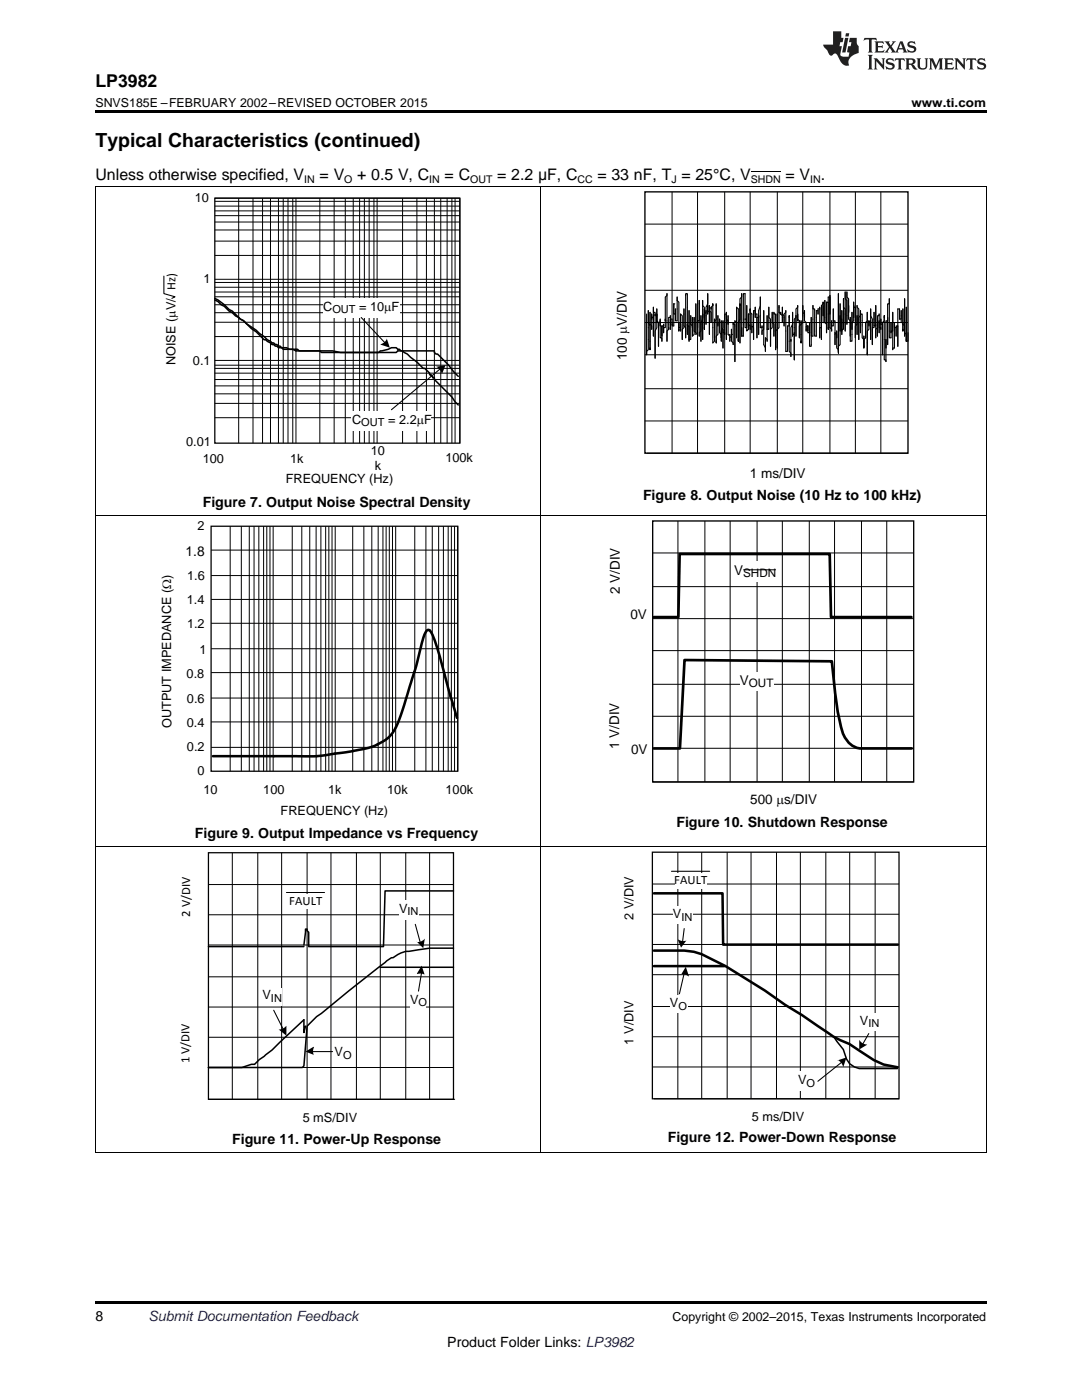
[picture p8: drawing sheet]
<svg xmlns="http://www.w3.org/2000/svg" width="216mm" height="279mm" viewBox="0 0 216 279" stroke-linecap="round" stroke-linejoin="round" font-family="sans-serif">
<path d="M19 259.7h177.8v.5h-177.8z" fill="#000"/>
<g fill="none" stroke="#000" stroke-width=".2">
<path d="M19.1 169.1v61M41.6 176.5h48.9M46.4 170.2v49.2M51.4 170.2v49.2M56.2 170.2v49.2M61.3 170.2v49.2M66 170.2v49.2M71.1 170.2v49.2M75.9 170.2v49.2M81 170.2v49.2M85.7 170.2v49.2M107.9 169.1v61"/>
<path d="M196.8 169.1v61M41.6 194.9h48.9M41.6 188.6h48.9M41.6 182.6h48.9M41.6 213h48.9M41.6 207h48.9M41.6 201h48.9M41.6 219.4h49.2M19 230h177.8"/>
</g>
<path d="M41.6 170.2h48.9v49.2h-48.9z" fill="none" stroke="#000" stroke-width=".25"/>
<path d="M90.5 177.8h-13.7l-.3 11.1h-14.9v-2.8l-.3-.4v-.3h-.3l-.4 3.2M41.6 188.9h19M75.9 193h14.6M90.5 189.2h-4.8l-4.1 .7a5.1 5.1 0 0 0-3.2 1.2h-.3l-.9 .7-7.7 6-6.3 5.1-1.9 1.9-.7 7.9-.3 .3h-18.7h6.7l1.9-.6h.6l1-.9 2.5-2 6.3-6v2.6l.4-1.3" fill="none" stroke="#000" stroke-width=".3"/>
<path d="M57.8 178.4h6.7v2.9h-6.7z" fill-rule="evenodd" fill="#fff"/>
<path d="M57.2 178.1h7.6" fill="none" stroke="#000" stroke-width=".2"/>
<path d="M66.7 208.3h3.5v3.8h-3.5z" fill-rule="evenodd" fill="#fff"/>
<path d="M62.2 209.9h4.2" fill="none" stroke="#000" stroke-width=".21"/>
<path d="M61 209.9l1.7-.9a1.84 1.84 0 0 0-.1 1.6z" fill-rule="evenodd" fill="#000"/>
<path d="M79.7 179.7h3.8v3.8h-3.8z" fill-rule="evenodd" fill="#fff"/>
<path d="M82.9 184.5l.9 3.5" fill="none" stroke="#000" stroke-width=".21"/>
<path d="M83.1 188a1.85 1.85 0 0 0 1.7-.7l-.3 1.9-1.3-1.2z" fill-rule="evenodd" fill="#000"/>
<path d="M81.9 198.1h3.2v3.5h-3.2z" fill-rule="evenodd" fill="#fff"/>
<path d="M84.1 194l-.6 3.8" fill="none" stroke="#000" stroke-width=".21"/>
<path d="M84.1 192.7l.7 1.9h.1a2.43 2.43 0 0 0-1.7-.3z" fill-rule="evenodd" fill="#000"/>
<path d="M52.4 197.2h3.8v3.5h-3.8z" fill-rule="evenodd" fill="#fff"/>
<path d="M54.6 201.6l1.9 3.8" fill="none" stroke="#000" stroke-width=".21"/>
<path d="M55.6 205.4v.1a1.84 1.84 0 0 0 1.5-.8l.1 2z" fill-rule="evenodd" fill="#000"/>
<g fill="none" stroke="#000" stroke-width=".2">
<path d="M130.2 176.4h49.2M135.3 170.1v49.2M140 170.1v49.2M145.1 170.1v49.2M149.9 170.1v49.2M154.9 170.1v49.2M159.7 170.1v49.2M164.8 170.1v49.2M169.5 170.1v49.2M174.6 170.1v49.2M130.2 194.5h49.2M130.2 188.5h49.2"/>
<path d="M130.2 182.5h49.2M130.2 212.9h49.2M130.2 206.9h49.2M130.2 200.9h49.2M130.5 219.3h48.9"/>
</g>
<path d="M130.2 170.1h49.2v49.2h-49.2z" fill="none" stroke="#000" stroke-width=".25"/>
<path d="M130.5 178.3h13.7l.1 10.2h34.9M130.5 189.7h6.1l1.9 .3 1.5 .4 4.8 2.4 7.8 4.9 4.1 2.8 3.3 2.1 3.1 2.1a22.6 22.6 0 0 0 6.4 3.6l4.9 3.3 1.9 .9 2.8 .5M130.5 192.8h14" fill="none" stroke="#000" stroke-width=".51"/>
<path d="M166.4 206.9l1.9 2.5 .6 1.9 .6 1 1 .6 .9 .4h7.7" fill="none" stroke="#000" stroke-width=".3"/>
<path d="M134.6 174.2h6.4v3.2h-6.4z" fill-rule="evenodd" fill="#fff"/>
<path d="M134 173.9h7.6" fill="none" stroke="#000" stroke-width=".21"/>
<g fill="#fff">
<path d="M133.7 198.6h3.5v3.5h-3.5z" fill-rule="evenodd"/>
<path d="M134.3 180.9h3.8v3.5h-3.8z" fill-rule="evenodd"/>
<path d="M159.4 213.9h3.2v3.8h-3.2z" fill-rule="evenodd"/>
<path d="M171.4 202.1h4.2v3.5h-4.2z" fill-rule="evenodd"/>
</g>
<path d="M136.5 185.3l-.3 2.6M136.5 194.2l-.9 4.1M168 212l-4.8 3.8M173.4 206.3l-1.3 2.2" fill="none" stroke="#000" stroke-width=".21"/>
<g fill="#000">
<path d="M135.3 187.5a1.84 1.84 0 0 0 1.7 .2l-1.1 1.4z" fill-rule="evenodd"/>
<path d="M136.8 192.9l.7 1.9h-.2a1.84 1.84 0 0 0-1.6-.3h.2z" fill-rule="evenodd"/>
<path d="M167 211.7l1.9-.7-.6 1.9-.1-.1a1.85 1.85 0 0 0-1.1-1.2z" fill-rule="evenodd"/>
<path d="M171.4 207.5l.1 .1a1.98 1.98 0 0 0 1.5 .9l-1.6 .9z" fill-rule="evenodd"/>
</g>
<g fill="none" stroke="#000" stroke-width=".2">
<path d="M19.1 102.9v66.2M42.1 119.6h49.2M42.1 114.9h49.2M42.1 109.8h49.2M45.9 105v48.9M48.2 105v48.9M49.7 105v48.9M50.7 105v48.9M51.6 105v48.9M52.6 105v48.9M53.2 105v48.9M53.9 105v48.9"/>
<path d="M54.5 105v48.9M58.3 105v48.9M60.2 105v48.9M61.8 105v48.9M63.1 105v48.9M64 105v48.9M65 105v48.9M65.6 105v48.9M66.3 105v48.9M66.9 105v48.9M70.4 105v48.9M72.6 105v48.9"/>
<path d="M74.2 105v48.9M75.5 105v48.9M76.4 105v48.9M77 105v48.9M77.7 105v48.9M78.3 105v48.9M79 105v48.9M82.8 105v48.9M85 105v48.9M86.3 105v48.9M87.5 105v48.9M88.5 105v48.9"/>
<path d="M89.4 105v48.9M90.1 105v48.9M90.7 105v48.9M91.3 105v48.9M107.9 102.9v66.2M130.2 117.1h52.1M130.2 110.4h52.1M135.3 104v52.1M140.6 104v52.1M145.7 104v52.1M151.1 104v52.1M156.1 104v52.1"/>
<path d="M161.5 104v52.1M166.5 104v52.1M171.9 104v52.1M176.9 104v52.1M196.8 102.9v66.2M42.1 139.3h49.2M42.1 134.2h49.2M42.1 129.5h49.2M42.1 124.4h49.2M130.2 136.6h52.1M130.2 129.8h52.1M130.2 123.5h52.1"/>
<path d="M42.1 149.2h49.2M42.1 144.1h49.2M130.2 149.3h52.1M130.2 142.9h52.1M130.2 156.1h52.1M19 169h177.8"/>
</g>
<path d="M42.1 105h49.2v48.9h-49.2z" fill="none" stroke="#000" stroke-width=".25"/>
<path d="M89.9 138.9l-2-7.3a17.9 17.9 0 0 0-2.2-5.8 .55 .55 0 0 0-.5 0 .55 .55 0 0 0-.3 .5l-.7 1.8-1.7 6.7a88.8 88.8 0 0 1-3.4 10.1l-.1 .2a7.1 7.1 0 0 1-4.2 3.7 63 63 0 0 1-12.2 2.1h-20.1M89.9 139l1.3 4.3" fill="none" stroke="#000" stroke-width=".51"/>
<path d="M130.2 104h52.1v52.1h-52.1z" fill="none" stroke="#000" stroke-width=".27"/>
<path d="M130.4 123.2h5l.2-12.6h30l.2 12.6h16.1M130.4 149.4h5.3l.9-17.7 29.4 .3 1.2 10.1 .6 3a4.8 4.8 0 0 0 3.8 4.3h10.3" fill="none" stroke="#000" stroke-width=".54"/>
<g fill="#fff">
<path d="M147.7 134.2h6.7v3.7h-6.7z" fill-rule="evenodd"/>
<path d="M146.4 112h8.4v4.1h-8.4z" fill-rule="evenodd"/>
</g>
<g fill="none" stroke="#000" stroke-width=".2">
<path d="M19.1 37.3v65.6M42.9 39.5h48.9v48.9M47.6 39.5v48.9M50.5 39.5v48.9M52.4 39.5v48.9M54 39.5v48.9M55.6 39.5v48.9M56.5 39.5v48.9M57.5 39.5v48.9M58.4 39.5v48.9M59.1 39.5v48.9M63.8 39.5v48.9"/>
<path d="M66.7 39.5v48.9M68.9 39.5v48.9M70.5 39.5v48.9M71.8 39.5v48.9M72.7 39.5v48.9M73.7 39.5v48.9M74.6 39.5v48.9M75.2 39.5v48.9M80.3 39.5v48.9M83.2 39.5v48.9M85.1 39.5v48.9M86.7 39.5v48.9"/>
<path d="M87.9 39.5v48.9M89.2 39.5v48.9M90.2 39.5v48.9M90.8 39.5v48.9M107.9 37.3v65.6M196.8 37.3v65.6M42.9 59.2h48.9M42.9 58.3h48.9M42.9 57.3h48.9M42.9 56.4h48.9M42.9 55.7h48.9M42.9 51h48.9"/>
<path d="M42.9 48.1h48.9M42.9 45.9h48.9M42.9 44.3h48.9M42.9 43h48.9M42.9 42.1h48.9M42.9 41.1h48.9M42.9 40.2h48.9M42.9 78.6h48.9M42.9 77h48.9M42.9 75.7h48.9M42.9 74.5h48.9M42.9 73.5h48.9"/>
<path d="M42.9 72.9h48.9M42.9 71.9h48.9M42.9 67.2h48.9M42.9 64.3h48.9M42.9 62.4h48.9M42.9 60.8h48.9M42.9 83.4h48.9M42.9 80.5h48.9M19 102.9h177.8M148.4 113.7h6.4"/>
</g>
<path d="M42.9 59.9l.6 .3 .6 .6 .7 .3 .9 1 1.9 1.3M42.9 59.5l.6 .4 1.3 .9 .9 1 .7 .3 1.2 1.3M47.6 63.4l1 .6 1.6 1.6 .9 .6 1.6 1.6h.3l1.3 1h.3l1 .6h.6l.3 .3h1.9l.7 .3h4.7M47.6 63.4l1 .6a8.1 8.1 0 0 0 2.5 1.9l2.2 1.9 1 .6h.3l.3 .4h.3l.4 .3h.3l.3 .3h1l.6 .3h1.6l.3 .3h4.1M63.8 70l.3 .3h6.4M63.8 70h2.6l1.5 .3h2.6M70.5 70.3h4.7M75.2 70.3h.4l.3-.3 1.6-.3 .6-.3h1l.3 .3h.3l.3 .3h.3l2.9 2.2 1.3 1.3h.3l.9 1v.3h.3v.3h.4v.3h.3v.3l3.5 3.5 1.2 1.6M75.2 70.3h3.9l.3-.3h7.3v.3l.3 .4h.3l1 .9 3.1 3.5" fill="none" stroke="#000" stroke-width=".3"/>
<path d="M42.9 39.5h48.9v48.9h-48.9z" fill="none" stroke="#000" stroke-width=".25"/>
<path d="M32.7 55.1v3.5l2.2 .6-.6 .3" fill="none" stroke="#000" stroke-width=".21"/>
<g fill="#fff">
<path d="M64.5 59.5h15.2v3.9h-15.2z" fill-rule="evenodd"/>
<path d="M70.2 82.1h15.8v3.8h-15.8z" fill-rule="evenodd"/>
</g>
<path d="M72.1 63.4l4.7 5M87.9 73.5l-9.8 8.3" fill="none" stroke="#000" stroke-width=".21"/>
<g fill="#000">
<path d="M75.9 68.8l.1-.1a1.51 1.51 0 0 0 1.2-1.2l.6 1.9z" fill-rule="evenodd"/>
<path d="M87 73.2l1.9-.3-.6 1.6h-.2a1.79 1.79 0 0 0-1.1-1.3z" fill-rule="evenodd"/>
</g>
<g fill="none" stroke="#000" stroke-width=".2">
<path d="M19 37.2h177.8M134.1 38.3v52.1M139.2 38.3v52.1M144.6 38.3v52.1M149.7 38.3v52.1M155.1 38.3v52.1M160.2 38.3v52.1M165.6 38.3v52.1M170.7 38.3v52.1M175.8 38.3v52.1M128.7 57.9h52.5M128.7 51.2h52.5"/>
<path d="M128.7 44.7h52.5M128.7 77.6h52.5M128.7 70.8h52.5M128.7 64.4h52.5M128.7 84h52.5M129 90.4h52.2"/>
</g>
<path d="M128.7 38.3h52.5v52.1h-52.5z" fill="none" stroke="#000" stroke-width=".27"/>
<g fill="none" stroke="#000" stroke-width=".23">
<path d="M135.1 59.3v4.7h-.3v-2.3M135.1 60l.4 .3v5.8v-1.7v1h.3v-.7M139.5 60v7.1v-.7l.4-.3v-3.1v5.1M164.6 60v4.4M165.6 58.9v6.5l.3 .3v.4v-2.1M167.3 58.6v11.5M180.5 59.6v7.5v-2.1l-.3-.3M129 62.7v8.1v-.7l.4-.3v-7.8v2.4l.3 .6v4.8v-7.5v2.4l.3 .3v.7v-3M130.4 63.4v-.4v.4h-.4v.3M130.7 63v-.7h-.3v-1v5.8M130.7 62.7v8.8v-5.4l.4-.7v-3.7v2.3l.3 .4v4.7M131.7 64v.4h-.3v2"/>
<path d="M131.7 65v-1.3v3.7h.4v.7v-3.1M132.8 63.7v1.7h-.4v1v-1.7v.3h-.3v2.1M132.8 64v-4.7l.3-.4v-.3v9.5v-2l.3-.4v-.3M134.1 64.7v-1h-.3v2v-2.7v.4h-.4v2.3M134.1 64.7h.1M134.4 60.6v4.4h-.3v-.3M134.4 60.6h.1M134.4 60.6v2.1h.4M136.1 67.8h.1M136.5 62.7v2.7l-.4 .3v2.1v-4.8l-.3-.3v3.4M136.5 61.7v3.3l.3 .4v2v-8.8h.4v8.1M137.2 64.7v.3h.3v2.8"/>
<path d="M137.5 62v6.1v-.3h.3v-3.8M137.8 63v1.7l.4 .3v.4v-.4M138.2 63.4v3.7l.3-.4v-3M138.5 63.4v2.7l.3 .3M138.8 60.6v6.1l.4-.3v-1.7M139.5 60.6v3.4h-.3v1.4v-1.4M140.2 62.7v1l-.3 .7v.3M140.9 64.7v-2.7v.3l-.4 .4v.7v-1.7v4v-4.4l-.3-.3v-1v7.8M141.2 62.7v-4.1v2l-.3 .7v1.7M141.2 61v1l.4 .3v1.4M141.9 61.3v3.1v-2.1l-.3-.3v-1v5.7M141.9 61.7v-.4l.3-.3v-.4v7.8l.4-.3v-.7"/>
<path d="M142.6 63.7v3.7M142.9 61v2.7l-.3 .7v3M142.9 60.6v7.8v-1.3l.3-.4v-2M143.2 63v2v-.6h.4v-.7v2.7l.3 .3v1.4v-4.1M143.6 63.7h.1M143.9 67.4v-1.3l.4-.7v-1.4v5.4M144.9 62.7h-.3v4v-.3h-.3v-.7M145.3 64.7v-.7l-.4-.3v-1.4v5.5M145.3 63v3.7l.3 .4M145.6 66.7v1.4v-.7l.4-.3v-.4M146 66.7h.1M146.6 65v-.3h-.3v-.3v4.4v-.4l-.3-.3v-2.4v1"/>
<path d="M147 64.4l-.4-.4v8.2M148 67.1v-8.5v.7l-.3 .3v8.8v-7.8v3.1l-.4 .7v3.7v-6.4l-.3-.4v6.1M148.7 63.7v-5.1h-.4v8.5h-.3v-1.7M148.7 63.7h.1M149 61v4.4h-.3v-1.7M149.3 62.7v3l-.3 .4v-1.4M149.3 62.7h.1M149.3 62.7v2l.4 .3M149.7 65.7v-4v.6l.3 .4v3.7M150.7 61.3v2.1v-1.4h-.3v5.8v-2.4l-.4-.4M150.7 62.7h.3v4.7M151 63.4h.4v-.4v1.4"/>
<path d="M152.1 65.4h-.4v-6.1v1.7l-.3 1v4.7M153.1 63v5.1v-.3l-.4-.4v2.7v-.7l-.3-.6v-6.8v3.7l-.3 .4v.6v-1.7M153.4 61.3v4.4h-.3M153.4 62.7v.7l.3 .3v5.4M153.7 67.1v-1.4l.4-.3v-3.1v2.1l.3 .3v2.4v-4.8v.4h.4v7.1M154.1 62.3h.1M155.4 61.3v4.1l-.3 .3v3.7v-6.7v3l-.3 .4v1.7M155.4 61v1.3l.4 .4M155.8 62.7l.3 .3v.4M155.8 62.3v.4M156.1 64.4v-3.1v1.4l.4 .3v2v-2.3l.3-.4v-.3v8.1h.3v-5.1h.4v-2v7.1l.3 .4v.6v-3.3M158.5 66.4v.3h-.3v.4v-4.8v2.4l-.4 .7v2.7"/>
<path d="M158.8 63v.4l-.3 .3v8.1M158.8 63v-1.3l.4-.4v-.3v3M158.8 63v4.1M159.2 62.7v1l.3 .3v.4M160.5 63.4v-.7l-.3-.4v-1.3v3.4l-.4 .3v3.7v-4.4v.7l-.3 .3v2.4v-3.4M160.5 63.4v.6l.4 .4v1.7M160.5 62v1.4M161.2 65h-.3v.7M161.2 65v1.4h.3M161.2 65v1.1M161.9 63.4v5.7h-.4v-4.7M163.2 62h-.3v5.1h-.3v-5.4h-.4v-.7v6.1h-.3v-.7"/>
<path d="M163.6 61.3v6.1v-2h.3v-.4M163.6 61.7h-.4v1M163.9 61.7v6.1v-6.8l.3-.4v-.3v4.1h.4M165.6 62.7v-3.4h-.3v6.4v-5.4h-.4v6.1v-1.7l-.3-.3M166.3 64v1h-.4M166.3 64h.3v2.7M166.3 61.7v2.3M167 67.4v-.7l-.4-.3v2.4M167 66.1v3.3l.3 .4v.7v-.4M167.6 66.1v-5.5v8.2l-.3 .3v1M168 62v4.7v-3h-.4v-.7M169.3 61v1.3v-2.7l-.3-.3v-1v6.4v-4.7l-.4-.4v-1.3v7.8v-4.4l-.3-.4v-1.7v6.1h-.3v.4"/>
<path d="M169.3 62v1.7l.4 .3v3.1M170 62.3v5.8h-.3v-4.7M170.3 63.4v-3.1v3.7l-.3 .4v1.3M170.3 61v.3h.4v6.1v-2.4l.3-.3v-1.7M171 66.7v-5.7v.3l.4 .4v6.1M171.7 62.7v.3l-.3 .4v.3M171.7 66.4v-4.4v.7h.3v4.7l.4 .4v1.3M172.4 67.1v2.3zM172.7 66.1v1.3l-.3 .4v1.3M173.7 64l-.3 .4v.6v-1v1.7l-.3 .4v4.7v-8.5v1.7l-.4 .4v3v-3M174.1 66.1v-2.4l-.4-.7v-1.3v6.1M174.4 62.3v3.1h-.3v3.4"/>
<path d="M174.4 63.7v1.3h.3M174.7 61v6.4v-1.7l.4-.3v-.7M175.1 64.7v-1.7h.3v-.3v3.7M175.1 64.7v2.4M175.8 63.7v2v-.3h-.4v-1.4M175.8 64.7h.3v6.1M176.8 67.8v4.4v-.4h-.4v-8.8v1l-.3 .4v4.4M177.8 64.4v3h-.3v-7.8v1h-.4v8.2v-5.4v.6h-.3v5.4M178.1 66.1h-.3v.3M178.1 62.3v7.5v-.4h.4v-5v1h.3M178.8 65.4v1.7M179.1 65h-.3v.4"/>
<path d="M180.2 61.7v4.4v-1.7h-.4v-2.4v1.7h-.3v-2h-.4v7.4M180.5 66.4l.3 .3v1.4v-.3M180.8 61.3v6.8h.4v-1.7"/>
</g>
<path d="M19 22h177.8v.5h-177.8z" fill="#000"/>
<g fill="#231f20">
<path d="M172.5 7.6l-.1 .5 .4-.2h.6v.1v2.1l-.2 .4h.9l-.2-.4v-2.1l.1-.1h.5l.5 .2-.2-.5zM174.5 8.3l.2 .3v1.5l-.2 .4h1.8l.2-.6a1.04 1.04 0 0 1-1.3 .2v-.7h.6l.3 .2v-.6l-.3 .2h-.6v-.6l.8-.1 .4 .3-.2-.5zM176.5 8.3l.9 1.1-.9 1.1h.8l-.2-.2 .4-.7 .5 .7-.2 .2h1.5l-.2-.2 .2-.4h.9l.1 .4-.2 .2h1l-.3-.3-.7-1.9h-.5l-.9 2-.8-1 .9-1h-.8l.1 .3-.4 .5-.3-.6 .1-.2zM179.7 8.6l.4 1h-.7zM181.3 8.4a.63 .63 0 0 0-.2 .7 .63 .63 0 0 0 .6 .4l.6 .2 .1 .2a.75 .75 0 0 1-.7 .4 .75 .75 0 0 1-.6-.5l.1 .7 .1-.1a1.11 1.11 0 0 0 1.5-.6 1.13 1.13 0 0 0-1.2-.8l-.1-.4a1.04 1.04 0 0 1 1.2 .2l-.2-.5-.2 .1-.4-.2zM173.2 10.9l.2 .4v2.2l-.2 .4h1l-.3-.4v-2.2l.3-.4zM174.3 11.6l.3 .4v1.5l-.3 .4h.8l-.2-.4v-1.3l1.5 1.7v-1.9l.2-.4h-.7l.2 .4v.9l-1.1-1.3zM177 11.8a.62 .62 0 0 0-.2 .7 .62 .62 0 0 0 .6 .4l.6 .1 .1 .3a.76 .76 0 0 1-.7 .3 .76 .76 0 0 1-.7-.4l.2 .7 .1-.1a1.11 1.11 0 0 0 1.5-.6 1.13 1.13 0 0 0-1.2-.8l-.1-.4a1.04 1.04 0 0 1 1.2 .2l-.2-.6-.2 .1-.5-.1zM178.7 11.6l-.2 .6a.61 .61 0 0 1 .8-.3v1.6l-.2 .4h.9l-.2-.4v-1.6a.63 .63 0 0 1 .7 .3l-.1-.6zM180.6 11.6l.3 .4v1.5l-.3 .4h1l-.2-.2-.1-.8 .6 .2a.76 .76 0 0 0 1.2 .7l-1-1a.58 .58 0 0 0 .6-.5 .58 .58 0 0 0-.5-.6zM181.4 11.9h.1a.45 .45 0 0 1 .5 .1 .45 .45 0 0 1 .1 .5l-.8 .2zM182.9 11.6l.2 .2a2.17 2.17 0 0 0 .3 1.9 .99 .99 0 0 0 1.6-.6v-1.1l.2-.4h-.7l.2 .2a1.92 1.92 0 0 1-.2 1.8 .6 .6 0 0 1-.9-.5v-1.1l.2-.4zM185.4 11.6l.2 .4v1.5l-.2 .4h.7l-.2-.4v-1.4l.8 1.8 .8-1.8v1.4l-.2 .4h.9l-.2-.4v-1.5l.2-.4h-.8l-.6 1.5-.6-1.5zM188.4 11.6l.2 .4v1.5l-.2 .4h1.8l.1-.6a1.04 1.04 0 0 1-1.2 .1v-.6h.5l.4 .2v-.6l-.4 .2h-.5v-.7h.8l.3 .3-.1-.6zM190.5 11.6l.2 .4v1.5l-.2 .4h.7l-.2-.4v-1.3l1.5 1.7v-1.9l.2-.4h-.7l.2 .4v.9l-1.1-1.3zM192.9 11.6l-.1 .6a.61 .61 0 0 1 .7-.3l.1 1.6-.3 .4h1l-.3-.4 .1-1.6a.63 .63 0 0 1 .7 .3l-.1-.6zM195.2 11.8a.62 .62 0 0 0-.2 .7 .62 .62 0 0 0 .6 .4l.6 .1 .1 .3a.76 .76 0 0 1-.7 .3 .76 .76 0 0 1-.6-.4l.1 .7 .1-.1a1.11 1.11 0 0 0 1.6-.6 1.13 1.13 0 0 0-1.3-.8l-.1-.4a1.04 1.04 0 0 1 1.2 .2l-.1-.6-.2 .1-.5-.1z"/>
<path d="M166.2 6.3v2.6h-1.9v.4l.8 .9a.91 .91 0 0 0 1 .8 .56 .56 0 0 1 .5-.3 .56 .56 0 0 1 .5 .3l.4 .8a1.53 1.53 0 0 0 1.9 1.2 1.54 1.54 0 0 1 1-2.1l.9-.3v-1.4a1.52 1.52 0 0 1-.4-1.6h-1.3l-.2 .8h.5l-.2 .8h-.5l-.1 1v.2l.4 .1-.2 .8a1.93 1.93 0 0 1-1.6-.3l.3-1.8h-.5l.2-.8h.4l.2-.8h-.4v-1.3zM168.6 7.6l-.6 2.9h.7l.6-2.9zM168.8 6.6l-.1 .7h.6l.2-.7z"/>
</g>
<path d="M149.8 34.2h6" fill="none" stroke="#000" stroke-width=".2"/>
<text font-size="3.9" x="19" y="29.3">Typical Characteristics (continued)</text>
<text font-size="3.5" x="19" y="17.3">LP3982</text>
<g font-size="3.2">
<text x="19" y="36">Unless otherwise specified, V</text>
<text x="63.8" y="36">= V</text>
<text x="71.3" y="36">+ 0.5 V, C</text>
<text x="88.7" y="36">= C</text>
<text x="99.2" y="36">= 2.2 μF, C</text>
<text x="119.2" y="36">= 33 nF, T = 25°C, V</text>
<text x="156.7" y="36">= V .</text>
</g>
<g font-size="2.8">
<text x="40.5" y="101.2">Figure 7. Output Noise Spectral Density</text>
<text x="128.3" y="99.7">Figure 8. Output Noise (10 Hz to 100 kHz)</text>
<text x="38.9" y="167.3">Figure 9. Output Impedance vs Frequency</text>
<text x="135" y="165">Figure 10. Shutdown Response</text>
<text x="133.2" y="227.9">Figure 12. Power-Down Response</text>
<text x="46.3" y="228.3">Figure 11. Power-Up Response</text>
<text x="19" y="263.6">8</text>
<text x="89.3" y="268.9">Product Folder Links: LP3982</text>
</g>
<text font-size="2.8" fill="#0000c8" x="29.6" y="263.6">Submit Documentation Feedback</text>
<g font-size="2.7">
<text x="125.1" y="71.9" transform="rotate(-90 125.1 71.9)">100 PV/DIV</text>
<text x="149.6" y="95.3">1 ms/DIV</text>
<text x="37" y="110.9">1.8</text>
<text x="123.7" y="118.6" transform="rotate(-90 123.7 118.6)">2 V/DIV</text>
<text x="146.5" y="114.7">V</text>
<text x="125.8" y="123.6">0V</text>
<text x="147.6" y="136.7">V</text>
<text x="123.6" y="149.5" transform="rotate(-90 123.6 149.5)">1 V/DIV</text>
<text x="125.9" y="150.5">0V</text>
<text x="149.7" y="160.4">500 Ps/DIV</text>
</g>
<g font-size="2.5">
<text x="19" y="21.4">SNVS185E –FEBRUARY 2002–REVISED OCTOBER 2015</text>
<text x="181.9" y="21.4">www.ti.com</text>
<text x="38.9" y="40.4">10</text>
<text x="40.6" y="56.5">1</text>
<text x="64.5" y="62">C</text>
<text x="71.7" y="62">= 10PF</text>
<text x="35" y="72.9" transform="rotate(-90 35 72.9)">NOISE (PV/ Hz)</text>
<text x="38.5" y="72.9">0.1</text>
<text x="37.1" y="89">0.01</text>
<text x="70.3" y="84.6">C</text>
<text x="77.4" y="84.6">= 2.2PF</text>
<text x="40.4" y="92.3">100</text>
<text x="57.9" y="92.4">1k</text>
<text x="74" y="90.8">10</text>
<text x="74.8" y="93.8">k</text>
<text x="88.9" y="92.3">100k</text>
<text x="57" y="96.5">FREQUENCY (Hz)</text>
<text x="39.4" y="105.8">2</text>
<text x="37.3" y="115.7">1.6</text>
<text x="37.3" y="120.5">1.4</text>
<text x="37.3" y="125.4">1.2</text>
<text x="39.8" y="130.5">1</text>
<text x="37.2" y="135.4">0.8</text>
<text x="37.3" y="140.3">0.6</text>
<text x="34.2" y="145.3" transform="rotate(-90 34.2 145.3)">OUTPUT IMPEDANCE (:)</text>
<text x="37.3" y="145.1">0.4</text>
<text x="37.3" y="149.8">0.2</text>
<text x="39.4" y="154.7">0</text>
<text x="40.6" y="158.4">10</text>
<text x="52.5" y="158.4">100</text>
<text x="65.5" y="158.4">1k</text>
<text x="77.3" y="158.4">10k</text>
<text x="88.9" y="158.4">100k</text>
<text x="56" y="162.7">FREQUENCY (Hz)</text>
<text x="134.5" y="176.5">FAULT</text>
<text x="38" y="182.9" transform="rotate(-90 38 182.9)">2 V/DIV</text>
<text x="57.7" y="180.6">FAULT</text>
<text x="79.6" y="182.2">V</text>
<text x="126.4" y="183.6" transform="rotate(-90 126.4 183.6)">2 V/DIV</text>
<text x="134.3" y="183.3">V</text>
<text x="52.4" y="199.4">V</text>
<text x="81.8" y="200.4">V</text>
<text x="133.7" y="201">V</text>
<text x="126.4" y="208.5" transform="rotate(-90 126.4 208.5)">1 V/DIV</text>
<text x="171.6" y="204.5">V</text>
<text x="37.8" y="212.2" transform="rotate(-90 37.8 212.2)">1 V/DIV</text>
<text x="66.8" y="210.8">V</text>
<text x="159.2" y="216.4">V</text>
<text x="60.4" y="224">5 mS/DIV</text>
<text x="150" y="223.7">5 ms/DIV</text>
<text x="134.2" y="263.6">Copyright © 2002–2015, Texas Instruments Incorporated</text>
</g>
<g font-size="2.3">
<text x="148.3" y="115.1">SHDN</text>
<text x="149.4" y="137.2">OUT</text>
</g>
<g font-size="2.2">
<text x="66.3" y="62.5">OUT</text>
<text x="72.1" y="85.1">OUT</text>
<text x="81.3" y="182.6">IN</text>
<text x="136" y="183.8">IN</text>
<text x="54.1" y="199.9">IN</text>
<text x="83.5" y="200.8">O</text>
<text x="135.4" y="201.5">O</text>
<text x="173.3" y="204.9">IN</text>
<text x="68.4" y="211.3">O</text>
<text x="160.9" y="216.9">O</text>
</g>
<g font-size="2.1">
<text x="60.7" y="36.6">IN</text>
<text x="68.7" y="36.6">O</text>
<text x="85.7" y="36.6">IN</text>
<text x="93.8" y="36.6">OUT</text>
<text x="115.2" y="36.6">CC</text>
<text x="134" y="36.6">J</text>
<text x="149.8" y="36.6">SHDN</text>
<text x="161.6" y="36.6">IN</text>
</g>
</svg>
